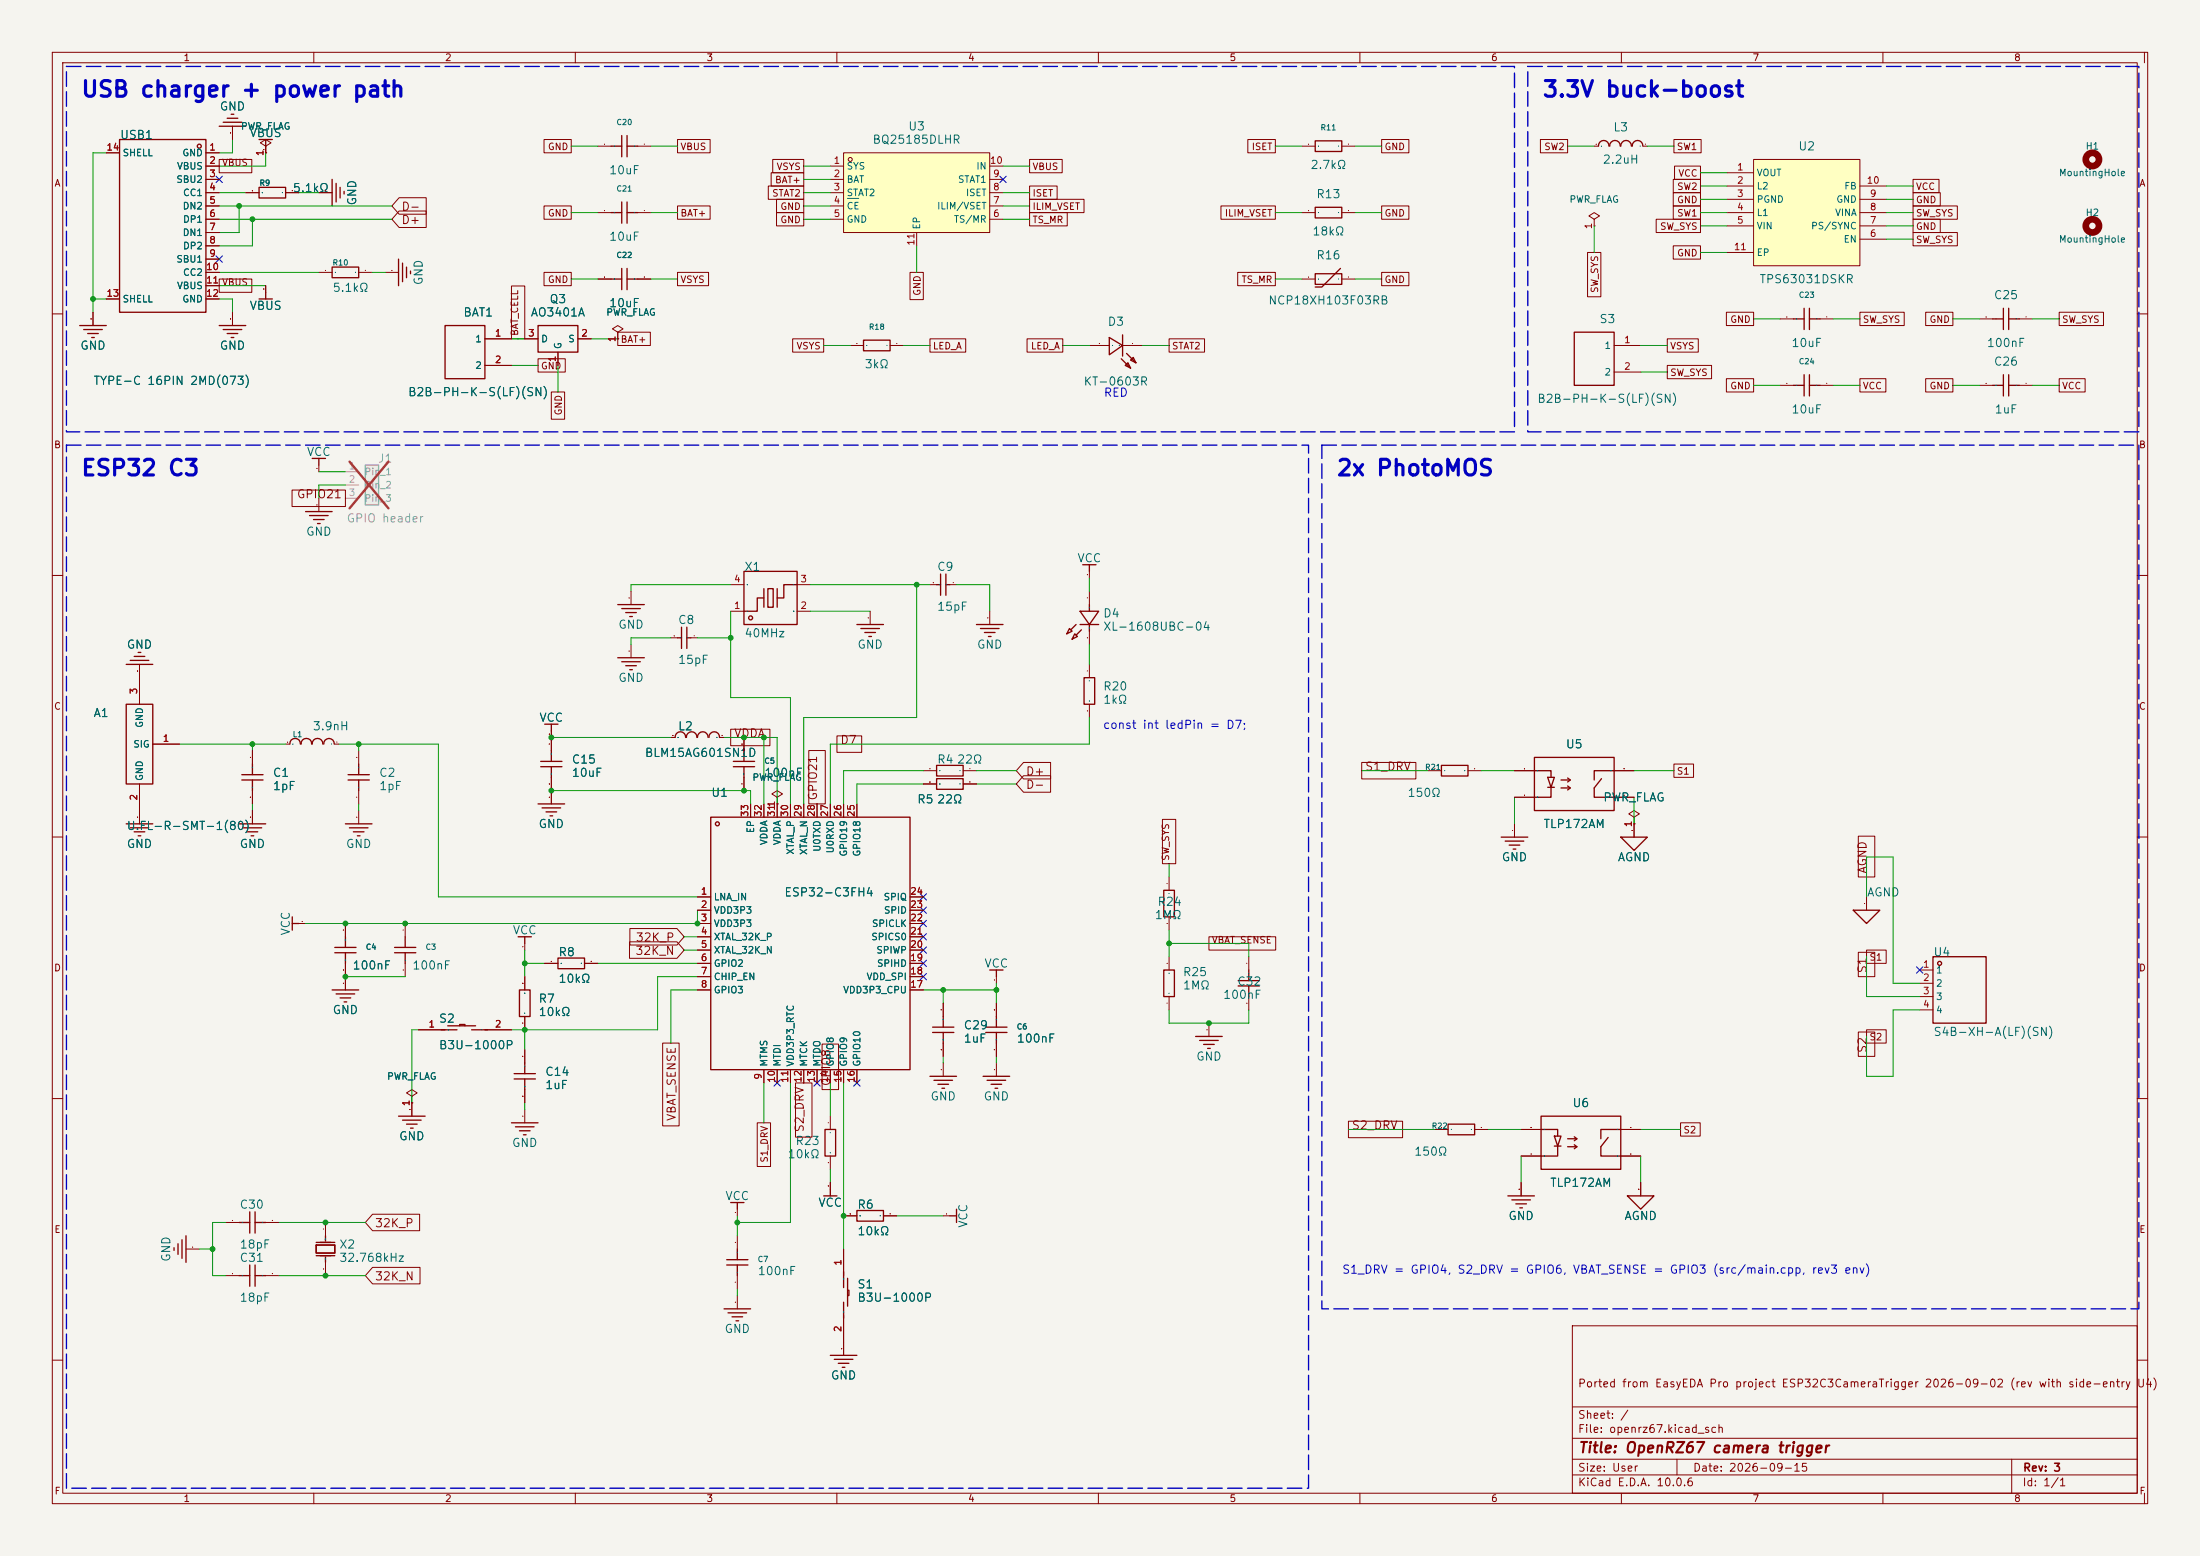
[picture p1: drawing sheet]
<svg xmlns="http://www.w3.org/2000/svg" width="421mm" height="297mm" viewBox="0 0 421 297" stroke-linecap="round" stroke-linejoin="round" font-family="sans-serif">
<path d="M0 0h420.6v297.4h-420.6z" fill="#f5f4ef" stroke="#f5f4ef" stroke-width=".19"/>
<g fill="none" stroke="#840000" stroke-width=".19">
<path d="M10 10h400.6v277.4h-400.6zM12 12h396.6v273.4h-396.6zM60 10v2M110 10v2M160 10v2M210 10v2M260 10v2M310 10v2M360 10v2M410 10v2M20.3 29.2h2.6M39.4 29.2h2.5"/>
<path d="M39.4 31.8h2.5M39.4 34.3h2.5M39.4 36.8h2.5M39.4 39.4h2.5M44.4 24.1v2.6M49.8 27.3l1-.6 1 .6-1 .6v1.3v-1.3zM50.8 29.2h.1M17.8 59.7v2.5M20.3 57.2h2.6M39.4 41.9h2.5M39.4 44.5h2.5M39.4 47h2.5"/>
<path d="M39.4 49.5h2.5M39.4 52.1h2.5M39.4 54.6h2.5M39.4 57.2h2.5M44.4 59.7v2.5M248.9 40.6h2.6M256.5 40.6h2.6M10 60h2M408.6 60h2M10 110h2M408.6 110h2M105.4 139.7v1.3"/>
<path d="M10 160h2M408.6 160h2M10 210h2M100.3 212.1v2.5M408.6 210h2M141 231.1v1.3M10 260h2M43.2 243.8h2.5M50.8 243.8h2.5M300.6 253.4h108v32h-108zM408.6 260h2M300.6 278.9h108"/>
<path d="M300.6 274.9h108M300.6 268.9h108M320.6 278.9v3M384.6 278.9v6.5M60 285.4v2M110 285.4v2M160 285.4v2M210 285.4v2M260 285.4v2M300.6 281.9h108M310 285.4v2M360 285.4v2"/>
<path d="M410 285.4v2"/>
</g>
<g fill="none" stroke="#840000" stroke-width=".25">
<path d="M22.9 26.7h16.5v33h-16.5zM41.9 24.1h5.1M42.7 23.4h3.5M43.4 22.6h2.1M44.2 21.8h.5M49.5 26.7h2.6M50.8 26.7v1.2M251.5 39.6h5v2.1h-5zM15.2 62.2h5.1M16 63h3.6M16.8 63.8h2M17.5 64.5h.5"/>
<path d="M41.9 62.2h5.1M42.7 63h3.5M43.4 63.8h2.1M44.2 64.5h.5M104.1 138.4h2.6M105.4 138.4v1.3M97.8 214.6h5.1M98.6 215.4h3.5M99.3 216.2h2M100.1 216.9h.5M139.7 229.9h2.5M141 229.9v1.2"/>
<path d="M45.7 243.8h2.1M47.8 241.8v4.1M48.8 243.8h2M48.8 241.8v4.1"/>
<circle cx="38.1" cy="27.9" r=".38"/>
</g>
<path d="M161.3 29.2h27.9v15.3h-27.9z" fill="#ffffc2"/>
<g fill="none" stroke="#840000" stroke-width=".19">
<path d="M114.3 27.9h2.5M121.9 27.9h2.6M158.7 31.8h2.6M158.7 34.3h2.6M158.7 36.8h2.6M158.7 39.4h2.6M161.3 29.2h27.9v15.3h-27.9zM189.2 31.8h2.6M189.2 34.3h2.6M189.2 36.8h2.6M189.2 39.4h2.6M248.9 27.9h2.6"/>
<path d="M256.5 27.9h2.6M114.3 40.6h2.5M114.3 53.3h2.5M121.9 40.6h2.6M121.9 53.3h2.6M158.7 41.9h2.6M175.3 44.5v2.5M189.2 41.9h2.6M248.9 53.3h2.6M256.5 53.3h2.6M92.7 64.8h5.1M92.7 69.9h5.1"/>
<path d="M100.3 64.8h2.6M106.7 67.3v2.6M110.5 64.8h2.5M118.1 63.5l1-.6-1-.7-1 .7 1 .6v1.3M118.1 64.8h.1M162.6 66h2.5M170.2 66h2.5M208.3 66h3.8M214.6 66h3.8M61 88.9v1.3M61 95.3v2.5M120.6 113v2.6"/>
<path d="M208.3 109.2v1.3M208.3 113v2.6M120.6 123.2v2.5M128.3 121.9h1.2M132.1 121.9h1.2M208.3 120.7v2.5M48.3 143.5v2.6M48.3 151.1v2.6M54.6 142.2h.8M64 142.2h.8M105.4 141v2.5M105.4 148.6v5.1"/>
<path d="M128.3 141h.7M137.7 141h.7M143.5 153.7v2.5M146 153.7v2.5M148.6 153.7v2.5M151.1 153.7v2.5M153.7 153.7v2.5M156.2 153.7v2.5M158.7 153.7v2.5M161.3 153.7v2.5M163.8 153.7v2.5M289.6 157.5v2.5"/>
<path d="M57.1 176.5h1.3M77.5 176.5v2.6M133.3 176.5h2.6M133.3 171.5h2.6M133.3 174h2.6M133.3 179.1h2.6M174 176.5h2.5M174 171.5h2.5M174 174h2.5M174 179.1h2.5M77.5 184.2v2.5M100.3 180.3v1.3"/>
<path d="M104.1 184.2h2.6M111.8 184.2h2.5M133.3 184.2h2.6M133.3 181.6h2.6M133.3 186.7h2.6M133.3 189.2h2.6M174 184.2h2.5M174 181.6h2.5M174 186.7h2.5M174 189.2h2.5M180.3 191.8v2.5M180.3 199.4v2.5"/>
<path d="M190.5 186.7v1.3M190.5 191.8v2.5M190.5 199.4v2.5M238.8 182.9v2.5M238.8 190.5v2.5M146 204.5v2.5M148.6 204.5v2.5M151.1 204.5v2.5M153.7 204.5v2.5M156.2 204.5v2.5M158.7 204.5v2.5M158.7 213.4v2.5"/>
<path d="M161.3 204.5v2.5M163.8 204.5v2.5M274.3 215.9h2.6M281.9 215.9h2.6M141 236.2v2.6M158.7 221v2.5M158.7 226.1v1.2M161.3 238.8v5M141 243.8v2.6M141 247.6v2.6M161.3 251.5v7.6"/>
<circle cx="162.6" cy="30.5" r=".38"/>
</g>
<path d="M162 37.9h2.2" fill="none" stroke="#006464" stroke-width=".19"/>
<g fill="none" stroke="#840000" stroke-width=".25">
<path d="M116.8 27.9h2.1M118.9 25.9v4.1M118.9 38.6v4.1M119.9 25.9v4.1M119.9 38.6v4.1M119.9 27.9h2M251.5 26.9h5v2.1h-5zM116.8 40.6h2.1M116.8 53.3h2.1M118.9 51.3v4.1M119.9 40.6h2M119.9 51.3v4.1"/>
<path d="M119.9 53.3h2M251.5 52.3h5v2.1h-5zM256.3 51.3l-3.6 3.6h-1.2M85.1 62.2h7.6v10.2h-7.6zM102.9 62.2h7.6v5.1h-7.6zM165.1 65h5.1v2.1h-5.1zM212.1 64.5l2.5 1.5-2.5 1.8zM214.4 68.6l1.8 1.8M214.6 64v4.1M215.1 69.9l.5-.6 .6 1.1zM215.4 67.6l1.8 1.7M216.2 68.8l.5-.5 .5 1z"/>
<path d="M58.4 97.8h5.1M59.2 98.6h3.5M59.7 87.6h2.5M59.9 99.3h2.1M61 87.6v1.3M60.7 100.1h.5M118.1 115.6h5.1M118.9 116.3h3.5M119.6 117.1h2.1M120.4 117.9h.5M130.3 119.9v4.1M131.3 119.9v4.1"/>
<path d="M205.7 119.4l-1 1M206.5 116.8h3.6l-1.8 2.6zM206.5 119.4h3.6M207 108h2.5M208.3 108v1.2M208.3 115.6v1.2M208.3 119.4v1.3M118.1 125.7h5.1M118.9 126.5h3.5M119.6 127.3h2.1M120.4 128h.5M129.5 121.9h.8"/>
<path d="M131.3 121.9h.8M204.5 120.1l.5 .6-1 .5zM205.5 121.2l.5 .5-1 .5zM206.8 120.4l-1.1 1M46.2 149.1h4.1M46.2 148.1h4.1M48.3 146.1v2M48.3 149.1v2M55.4 142.2a1.01 1.01 0 0 1 1-1.1 1.01 1.01 0 0 1 1 1.1M57.6 142.2a1.01 1.01 0 0 1 1-1.1 1.01 1.01 0 0 1 1 1.1M59.7 142.2a1.02 1.02 0 0 1 1-1.1 1.02 1.02 0 0 1 1 1.1M61.9 142.2a1.01 1.01 0 0 1 1-1.1 1.01 1.01 0 0 1 1 1.1"/>
<path d="M102.9 153.7h5M103.4 146.6h4M103.4 145.5h4M103.6 154.4h3.6M104.4 155.2h2M105.2 156h.5M105.4 143.5v2M105.4 146.6v2M129.1 141a1.01 1.01 0 0 1 1-1.1 1.01 1.01 0 0 1 1 1.1M131.2 141a1.01 1.01 0 0 1 1-1.1 1.01 1.01 0 0 1 1 1.1M133.3 141a1.02 1.02 0 0 1 1.1-1.1 1.02 1.02 0 0 1 1 1.1M135.6 141a1.01 1.01 0 0 1 1-1.1 1.01 1.01 0 0 1 1 1.1"/>
<path d="M135.9 156.2h38.1v48.3h-38.1zM55.9 175.3v2.5M55.9 176.5h1.2M77.5 179.1v2M99.1 179.1h2.5M100.3 179.1v1.2M287 160h5.1M287.8 160.8h3.5M288.5 161.5h2.1M289.3 162.3h.5M75.4 182.1h4.1M75.4 181.1h4.1"/>
<path d="M77.5 182.1v2.1M106.7 183.1h5.1v2.1h-5.1zM178.3 197.4h4.1M178.3 196.3h4.1M180.3 194.3v2M180.3 197.4v2M188.5 197.4h4M188.5 196.3h4M189.2 185.4h2.6M190.5 185.4v1.3M190.5 194.3v2M190.5 197.4v2"/>
<path d="M236.7 188.5h4.1M236.7 187.5h4.1M238.8 185.4v2.1M238.8 188.5v2M157.7 215.9h2.1v5.1h-2.1zM276.9 214.9h5v2h-5zM141 238.8v2M157.5 228.6h2.5M158.7 227.3v1.3M138.4 250.2h5.1M138.9 240.8h4.1M138.9 241.8h4.1"/>
<path d="M139.2 251h3.5M140 251.7h2M140.7 252.5h.5M141 241.8v2M158.7 259.1h5.1M159.5 259.8h3.6M161.3 243.1v3M161.3 248.9v3.1M162.1 246.6h.2v1h-.2M162.1 244.3v5.4M160.3 260.6h2M161 261.4h.5"/>
<circle cx="137.2" cy="157.5" r=".38"/>
</g>
<path d="M69.8 88.9h2.6v7.6h-2.6z" fill="#ebeae8"/>
<path d="M69.8 88.9h2.6v7.6h-2.6z" fill="none" stroke="#9c9b98" stroke-width=".25"/>
<path d="M66 90.2h2.6M66 92.7h2.6M66 95.3h2.6" fill="none" stroke="#9c9b98" stroke-width=".19"/>
<path d="M66.8 88.2l7.5 9M74.3 88.2l-7.5 9" fill="none" stroke="#e12e31" stroke-width=".46"/>
<g fill="none" stroke="#840000" stroke-width=".25">
<path d="M63.5 34.3v5.1M64.3 35.1v3.5M65 35.8v2M65.8 36.6v.5M305.6 27.9a1.01 1.01 0 0 1 1-1.1 1.01 1.01 0 0 1 1 1.1M307.8 27.9a1.01 1.01 0 0 1 1-1.1 1.01 1.01 0 0 1 1 1.1M309.9 27.9a1.02 1.02 0 0 1 1-1.1 1.02 1.02 0 0 1 1 1.1M312.1 27.9a1.01 1.01 0 0 1 1-1.1 1.01 1.01 0 0 1 1 1.1M49.5 57.2h2.6M50.8 55.9v1.3M76.2 49.5v5.1M77 50.3v3.5"/>
<path d="M77.7 51.1v2M78.5 51.8v.5M344.9 58.9v4.1M345.9 58.9v4.1M301 63.5h7.6v10.2h-7.6zM342.9 73.7h2M342.9 61h2M344.9 71.6v4.1M345.9 73.7h2.1M345.9 71.6v4.1M345.9 61h2.1M142.2 109.2h10.2v10.2h-10.2z"/>
<path d="M146 114.3h-1.2v2.5h-2.6M146 112.5v3.6M146.8 112.5h1v3.6h-1zM148.6 112.5v3.6M152.4 111.8h-2.5v2.5h-1.3M163.8 119.4h5.1M186.7 119.4h5.1M24.1 134.6h5.1v15.3h-5.1zM24.1 127h5.1M24.9 126.2h3.5M25.7 125.5h2M26.4 124.7h.5"/>
<path d="M164.6 120.1h3.5M165.4 120.9h2M166.1 121.7h.5M187.5 120.1h3.5M188.2 120.9h2M189 121.7h.5M24.1 157.5h5.1M24.9 158.2h3.5M25.7 159h2M26.4 159.8h.5M45.7 157.5h5.1M46.5 158.2h3.5"/>
<path d="M47.2 159h2.1M48 159.8h.5M66 157.5h5.1M66.5 149.1h4.1M66.5 148.1h4.1M66.8 158.2h3.6M67.6 159h2M68.3 159.8h.5M68.6 146.1v2M68.6 149.1v2M140.2 145.5h4.1M140.2 146.6h4.1"/>
<path d="M142.2 143.5v2M142.2 146.6v2M179.1 148.8h5v2.1h-5zM179.1 146.3h5v2h-5zM222.5 170.2h2v5.1h-2zM309.9 160h5.1l-2.6 2.6zM222.5 185.4h2v5.1h-2zM228.6 198.1h5.1M229.4 198.9h3.5M230.1 199.6h2.1M177.8 205.7h5.1M178.6 206.5h3.5"/>
<path d="M179.3 207.3h2.1M180.1 208h.5M188 205.7h5M188.7 206.5h3.6M189.5 207.3h2M190.2 208h.6M230.9 200.4h.5M181.6 232.4h1.3M182.9 231.1v2.6"/>
<circle cx="143.5" cy="118.1" r=".38"/>
</g>
<g fill="none" stroke="#840000" stroke-width=".19">
<path d="M61 36.8h2.5M304.8 27.9h.8M314.2 27.9h.8M50.8 54.6v1.3M73.7 52.1h2.5M308.6 66h5.1M308.6 71.1h5.1M340.4 73.7h2.5M340.4 61h2.5M348 73.7h2.5M348 61h2.5M139.7 116.8h2.5"/>
<path d="M139.7 111.8h2.5M152.4 116.8h2.5M152.4 111.8h2.5M166.4 116.8v2.6M189.2 116.8v2.6M26.7 127v7.6M26.7 149.9v7.6M29.2 142.2h5.1M48.3 154.9v2.6M68.6 143.5v2.6M68.6 151.1v2.6M68.6 154.9v2.6"/>
<path d="M142.2 141v2.5M142.2 148.6v2.5M148.6 152.4l1-.6-1-.7-1 .7 1 .6v1.3M148.6 153.7h.1M176.5 149.9h2.6M176.5 147.3h2.6M184.1 149.9h2.6M184.1 147.3h2.6M312.4 156.2l1-.6-1-.7-1 .7 1 .6v1.3M312.4 157.5h.1M312.4 157.5v2.5M223.5 167.6v2.6"/>
<path d="M223.5 175.3v2.5M223.5 182.9v2.5M223.5 190.5v2.5M231.1 195.6v2.5M180.3 203.2v2.5M190.5 203.2v2.5M180.3 232.4h1.3"/>
</g>
<g fill="none" stroke="#840000" stroke-width="1.3">
<circle cx="400.1" cy="30.5" r="1.27"/>
<circle cx="400.1" cy="43.2" r="1.27"/>
</g>
<path d="M335.3 30.5h20.3v20.3h-20.3z" fill="#ffffc2"/>
<g fill="none" stroke="#840000" stroke-width=".19">
<path d="M20.3 29.2h2.6M39.4 36.8h2.5M39.4 29.2h2.5M39.4 31.8h2.5M39.4 34.3h2.5M39.4 39.4h2.5M41.9 30.5h6.2v2.5h-6.2zM44.4 24.1v2.6M47 36.8h2.5M50.8 29.2h.1M50.8 27.9v1.3M54.6 36.8h2.5"/>
<path d="M61 36.8h2.5M76.3 37.8h5.2v3.1h-5.2l-1.4-1.5zM104 39.4h5.2v2.5h-5.2zM104 26.7h5.2v2.5h-5.2zM129.5 39.4h6.3v2.5h-6.3zM129.5 26.7h6.3v2.5h-6.3zM146.9 35.6h6.8v2.5h-6.8zM147.4 33h6.3v2.6h-6.3zM147.7 30.5h6v2.5h-6zM148.5 38.1h5.2v2.5h-5.2zM196.8 38.1h10.5v2.5h-10.5zM196.8 35.6h5.3v2.5h-5.3z"/>
<path d="M196.8 30.5h6.3v2.5h-6.3zM233.4 39.4h10.4v2.5h-10.4zM238.6 26.7h5.2v2.5h-5.2zM264.2 26.7h5.2v2.5h-5.2zM264.2 39.4h5.2v2.5h-5.2zM294.5 26.7h5.2v2.5h-5.2zM319.9 36.8h5.2v2.6h-5.2zM319.9 39.4h5.2v2.5h-5.2zM319.9 34.3h5.2v2.5h-5.2zM320 26.7h5.2v2.5h-5.2zM320.2 31.7h4.9v2.6h-4.9zM330.2 33h5.1"/>
<path d="M330.2 35.6h5.1M330.2 38.1h5.1M335.3 30.5h20.3v20.3h-20.3zM355.6 35.6h5.1M355.6 38.1h5.1M365.8 39.4h8.4v2.5h-8.4zM365.8 34.3h4.9v2.5h-4.9zM365.8 36.8h5.2v2.6h-5.2zM17.8 59.7v2.5M20.3 57.2h2.6M39.4 52.1h2.5M39.4 41.9h2.5"/>
<path d="M39.4 44.5h2.5M39.4 47h2.5M39.4 49.5h2.5M39.4 54.6h2.5M39.4 57.2h2.5M41.9 53.3h6.2v2.6h-6.2zM44.4 59.7v2.5M50.8 54.6v1.3M61 52.1h2.5M68.6 52.1h2.5M76.3 40.3h5.2v3.2h-5.2l-1.4-1.6zM97.8 54.7h2.5v10.1h-2.5z"/>
<path d="M104 52.1h5.2v2.5h-5.2zM114.3 53.3h2.5M121.9 53.3h2.6M129.5 52.1h6v2.5h-6zM148.5 40.6h5.2v2.6h-5.2zM174 52.1h2.5v5.2h-2.5zM196.8 40.6h7.3v2.6h-7.3zM236.6 52.1h7.2v2.5h-7.2zM264.2 52.1h5.2v2.5h-5.2zM303.5 48.3h2.6v8.4h-2.6zM304.8 41.9l1-.6-1-.7-1 .7 1 .6v1.3M304.8 43.2h.1"/>
<path d="M316.6 41.9h8.5v2.6h-8.5zM319.9 47h5.2v2.5h-5.2zM330.1 59.7h5.2v2.5h-5.2zM330.2 40.6h5.1M330.2 43.2h5.1M330.2 48.3h5.1M355.6 59.7h8.5v2.5h-8.5zM355.6 40.6h5.1M355.6 43.2h5.1M355.6 45.7h5.1M365.8 44.4h8.4v2.6h-8.4zM365.8 41.9h5.2v2.6h-5.2z"/>
<path d="M368.2 59.7h5.2v2.5h-5.2zM393.7 59.7h8.5v2.5h-8.5zM92.7 64.8h5.1M92.7 69.9h5.1M100.3 64.8h2.6M102.9 68.6h5.2v2.5h-5.2zM105.4 74.9h2.6v5.2h-2.6zM106.7 67.3v2.6M110.5 64.8h2.5M118.1 63.5h6.2v2.5h-6.2zM118.1 64.8h.1M151.5 64.8h6v2.5h-6z"/>
<path d="M177.8 64.8h6.8v2.5h-6.8zM196.4 64.8h6.8v2.5h-6.8zM223.5 64.8h6.8v2.5h-6.8zM318.8 64.8h5.9v2.5h-5.9zM318.8 69.8h8.4v2.6h-8.4zM330.1 72.4h5.2v2.5h-5.2zM355.6 72.4h5v2.5h-5zM368.2 72.4h5.2v2.5h-5.2zM378.5 61h2.5M378.5 73.7h2.5M386.1 61h2.5M386.1 73.7h2.5"/>
<path d="M393.7 72.4h5v2.5h-5zM55.8 93.7h10.2v3.1h-10.2zM177.8 111.8h1.3M181.6 111.8h1.3M26.7 127v7.6M105.4 139.7v3.8M139.7 139.4h7.5v3.1h-7.5zM208.3 127v2.5M208.3 134.6v2.6M26.7 149.9v7.6M29.2 142.2h5.1M48.3 143.5v2.6"/>
<path d="M48.3 151.1v2.6M48.3 154.9v2.6M105.4 148.6v5.1M128.3 141h.7M137.7 141h.7M142.2 141v2.5M142.2 148.6v2.5M143.5 153.7v2.5M146 153.7v2.5M148.6 153.7h.1M148.6 153.7v2.5M151.1 153.7v2.5"/>
<path d="M153.7 153.7v2.5M154.6 143.5h3.2v10.2h-3.2zM156.2 153.7v2.5M158.7 153.7v2.5M160 140.7h4.7v3.1h-4.7zM161.3 153.7v2.5M163.8 153.7v2.5M176.5 149.9h2.6M184.1 149.9h2.6M195.7 148.3h5.2v3.1h-5.2l-1.4-1.5zM195.7 145.7h5.2v3.2h-5.2l-1.4-1.6zM222.2 156.6h2.6v8.5h-2.6z"/>
<path d="M260.3 145.7h10.4v3.2h-10.4zM273 147.3h2.6M280.7 147.3h2.5M289.6 147.3h3.8M289.6 152.4h3.8M289.6 157.5v2.5M308.6 147.3h3.8M308.6 152.4h3.8M312.4 157.5h.1M312.4 157.5v2.5M320 146h3.8v2.6h-3.8zM355.3 159.8h3.1v7.8h-3.1z"/>
<path d="M66 176.5v2.6M120.4 177.5h9l1.4 1.6-1.4 1.5h-9zM133.3 171.5h2.6M133.3 174h2.6M133.3 176.5h2.6M133.3 179.1h2.6M174 171.5h2.5M174 174h2.5M174 176.5h2.5M174 179.1h2.5M231.1 179.1h12.8v2.5h-12.8zM356.9 171.5v2.5"/>
<path d="M66 184.2v5M80 196.9h5.1M92.7 196.9h5.1M100.3 186.7v2.5M100.3 194.3v2.6M104.1 184.2h2.6M111.8 184.2h2.5M120.4 180h9l1.4 1.6-1.4 1.6h-9zM126.7 199.4h3.1v15.8h-3.1zM133.3 181.6h2.6M133.3 184.2h2.6M133.3 186.7h2.6"/>
<path d="M133.3 189.2h2.6M157.2 199.6h3.1v8.7h-3.1zM174 181.6h2.5M174 184.2h2.5M174 186.7h2.5M174 189.2h2.5M180.3 191.8v2.5M180.3 199.4v2.5M190.5 191.8v2.5M190.5 199.4v2.5M355.3 182h3.1v4.7h-3.1zM355.3 197.3h3.1v4.6h-3.1z"/>
<path d="M356.9 181.6h3.7v2.6h-3.7zM356.9 196.8h3.7v2.6h-3.7zM367 185.4h2.6M367 188h2.6M367 190.5h2.6M367 193h2.6M78.7 209.5l1.1-.6-1.1-.6-1 .6 1 .6v1.3M78.7 210.8h.1M78.7 210.8v2.6M100.3 200.7v2.5M100.3 208.3v2.5M144.8 214.6h2.5v8.4h-2.5z"/>
<path d="M146 204.5v2.5M148.6 204.5v2.5M151.1 204.5v2.5M152.1 207h3.1v10.4h-3.1zM153.7 204.5v2.5M156.2 204.5v2.5M158.7 204.5v2.5M161.3 204.5v2.5M163.8 204.5v2.5M257.8 214.3h10.4v3.2h-10.4zM290.8 215.9h3.8M309.9 215.9h3.8"/>
<path d="M321.3 214.6h3.8v2.6h-3.8zM35.6 238.8h2.5M43.2 233.7h2.5M50.8 233.7h2.5M62.2 233.7v2.5M71.2 232.1h9v3.2h-9l-1.4-1.6zM158.7 226.1v1.2M161.3 232.4h2.5M161.3 238.8v5M168.9 232.4h2.5M290.8 221h3.8M290.8 226.1v2.5"/>
<path d="M309.9 221h3.8M313.7 226.1v2.5M62.2 241.3v2.5M71.2 242.3h9.1v3.1h-9.1l-1.4-1.6zM161.3 251.5v7.6"/>
</g>
<g fill="none" stroke="#840000" stroke-width=".25">
<path d="M49.5 35.8h5.1v2h-5.1zM63.5 51.1h5.1v2h-5.1zM383 58.9v4.1M384 58.9v4.1M381 61h2M381 73.7h2M383 71.6v4.1M384 61h2.1M384 71.6v4.1M384 73.7h2.1M179.1 111.8h.7M179.8 109.7v4.1"/>
<path d="M180.8 111.8h.8M180.8 109.7v4.1M207.3 129.5h2v5.1h-2zM275.6 146.3h5.1v2h-5.1zM293.4 144.8h15.2v10.1h-15.2zM293.4 147.3h3.1v1.3M295.9 148.6h1.3l-.7 1.9zM295.9 150.5h1.3M296.5 150.5v1.9h-3.1M298.4 149.1h1.8M298.4 150.6h1.8M299.7 148.7l.5 .4-.5 .4"/>
<path d="M299.7 150.2l.5 .4-.5 .4M306.2 148.8l-1.4 1.8v1.8h3.8M308.6 147.3h-3.8v1.8M66 179.1v2M354.3 174h5.1l-2.5 2.5zM63.5 189.2h5.1M64 182.1h4.1M64 181.1h4.1M64.3 190h3.5M65 190.8h2.1M65.8 191.5h.5M66 182.1v2.1"/>
<path d="M84.3 196.9h3.1M85.6 196.1h5.3M87.9 196.1v-.3h1v.3M90.2 196.9h3M99.3 189.2h2v5.1h-2zM369.6 182.9h10.1v12.7h-10.1zM76.2 213.4h5.1M77 214.1h3.5M77.7 214.9h2.1M78.5 215.6h.5M98.3 206.2h4.1M98.3 205.2h4.1"/>
<path d="M100.3 203.2v2M100.3 206.2v2.1M294.6 213.4h15.3v10.1h-15.3zM294.6 215.9h3.2v1.3M297.2 217.2h1.2l-.6 1.9zM297.2 219.1h1.2M297.8 219.1v1.9h-3.2M299.7 217.7h1.8M299.7 219.2h1.8M301 217.3l.5 .4-.5 .4M301 218.8l.5 .4-.5 .4M307.5 217.4l-1.4 1.8v1.8h3.8"/>
<path d="M309.9 215.9h-3.8v1.8M33.3 238.5v.5M34 237.7v2.1M34.8 237v3.5M35.6 236.2v5.1M45.7 233.7h2.1M47.8 231.6v4.1M48.8 233.7h2M48.8 231.6v4.1M60.5 238h3.5v1.5h-3.5zM60.5 237.5h3.5M62.2 236.2v1"/>
<path d="M163.8 231.4h5.1v2h-5.1zM288.3 228.6h5.1M289.1 229.4h3.5M289.8 230.1h2M290.6 230.9h.5M311.1 228.6h5.1l-2.5 2.5zM60.5 240h3.5M62.2 240.3v1"/>
<circle cx="370.8" cy="184.2" r=".38"/>
</g>
<g fill="none" stroke="#009600" stroke-width=".19">
<path d="M20.3 29.2h-2.5v30.5M41.9 39.4h33M41.9 36.8h5.1M44.4 26.7v2.5h-2.5M45.7 39.4v5.1h-3.8M50.8 29.2v2.6h-8.9M57.1 36.8h3.9M109.2 27.9h5.1M124.5 27.9h5M153.7 39.4h5M153.7 36.8h5M153.7 31.8h5"/>
<path d="M153.7 34.3h5M191.8 39.4h5M191.8 36.8h5M191.8 31.8h5M243.8 27.9h5.1M259.1 27.9h5.1M299.7 27.9h5.1M315 27.9h5M325.1 33h5.1M325.1 38.1h5.1M325.1 35.6h5.1M360.7 38.1h5.1"/>
<path d="M360.7 35.6h5.1M17.8 57.2h2.5M41.9 57.2h2.5v2.5M41.9 54.6h8.9M41.9 52.1h19.1M41.9 41.9h33M48.3 41.9v5.1h-6.4M71.1 52.1h2.6M109.2 40.6h5.1M109.2 53.3h5.1M124.5 40.6h5M124.5 53.3h5"/>
<path d="M153.7 41.9h5M175.3 47v5.1M191.8 41.9h5M243.8 40.6h5.1M243.8 53.3h5.1M259.1 40.6h5.1M259.1 53.3h5.1M304.8 43.2v5.1M325.1 48.3h5.1M325.1 43.2h5.1M325.1 40.6h5.1M360.7 43.2h5.1"/>
<path d="M360.7 45.7h5.1M360.7 40.6h5.1M97.8 64.8h2.5M97.8 69.9h5.1M106.7 69.9v5M113 64.8h5.1M157.5 66h5.1M172.7 66h5.1M203.2 66h5.1M218.4 66h5.1M313.7 66h5.1M313.7 71.1h5.1"/>
<path d="M335.3 61h5.1M335.3 73.7h5.1M350.5 61h5.1M350.5 73.7h5.1M373.4 61h5.1M373.4 73.7h5.1M388.6 61h5.1M388.6 73.7h5.1M61 90.2h5M66 92.7h-5v2.6M139.7 111.8h-19.1v1.2M139.7 116.8v16.6h11.4v20.3"/>
<path d="M154.9 111.8h22.9M154.9 116.8h11.5M175.3 111.8v25.4h-21.6v16.5M182.9 111.8h6.3v5M208.3 110.5v2.5M128.3 121.9h-7.7v1.3M133.3 121.9h6.4M208.3 137.2v5h-49.6v11.5M208.3 123.2v3.8M34.3 142.2h20.3M48.3 142.2v1.3M48.3 153.7v1.2"/>
<path d="M64.8 142.2h19v29.3h49.5M68.6 142.2v1.3M68.6 153.7v1.2M105.4 151.1h38.1v2.6M105.4 141h22.9M138.4 141h10.2v12.7M146 141v12.7M176.5 149.9h-12.7v3.8M176.5 147.3h-15.2v6.4M186.7 147.3h7.6M186.7 149.9h7.6M260.3 147.3h12.7"/>
<path d="M283.2 147.3h6.4M289.6 152.4v5.1M312.4 147.3h7.6M312.4 152.4v5.1M130.8 179.1h2.5M133.3 174v2.5h-74.9M223.5 165.1v2.5M223.5 177.8v5.1M356.9 171.5v-7.7h5v24.2h5.1M66 186.7h11.5M80 196.9h-1.3v13.9M100.3 181.6v5.1"/>
<path d="M100.3 196.9v3.8M100.3 184.2h3.8M114.3 184.2h19M130.8 181.6h2.5M133.3 189.2h-5v10.2M133.3 186.7h-7.6v10.2h-27.9M176.5 189.2h14M180.3 189.2v2.6M190.5 188v3.8M223.5 193v2.6h15.3v-2.6M223.5 180.3h15.3v2.6M356.9 182.9v7.6h10.1"/>
<path d="M367 193h-5.1v12.7h-5v-7.6M100.3 210.8v1.3M146 207v7.6M151.1 207v26.7h-10.1M158.7 207v6.4M161.3 207v31.8M180.3 201.9v1.3M190.5 201.9v1.3M257.8 215.9h16.5M284.5 215.9h6.3M313.7 215.9h7.6M38.1 238.8h2.5"/>
<path d="M43.2 233.7h-2.6v10.1h2.6M53.3 233.7h16.5M141 232.4v3.8M158.7 223.5v2.6M171.4 232.4h8.9M290.8 221v5.1M313.7 221v5.1M53.3 243.8h16.5M141 246.4v1.2"/>
</g>
<g fill="none" stroke="#000084" stroke-width=".19">
<path d="M41.3 33.7l1.2 1.2M42.5 33.7l-1.2 1.2M191.2 33.7l1.2 1.2M192.4 33.7l-1.2 1.2M41.3 48.9l1.2 1.2M42.5 48.9l-1.2 1.2M175.9 175.9l1.2 1.2M175.9 170.8l1.2 1.3M175.9 173.4l1.2 1.2M175.9 178.5l1.2 1.2M177.1 175.9l-1.2 1.2M177.1 170.8l-1.2 1.3"/>
<path d="M177.1 173.4l-1.2 1.2M177.1 178.5l-1.2 1.2M175.9 186.1l1.2 1.2M175.9 183.5l1.2 1.3M175.9 181l1.2 1.2M177.1 186.1l-1.2 1.2M177.1 183.5l-1.2 1.3M177.1 181l-1.2 1.2M366.4 184.8l1.2 1.2M367.6 184.8l-1.2 1.2M148 206.4l1.2 1.2M149.2 206.4l-1.2 1.2"/>
<path d="M155.6 206.4l1.2 1.2M156.8 206.4l-1.2 1.2M163.2 206.4l1.2 1.2M164.4 206.4l-1.2 1.2"/>
</g>
<path d="M12.7 12.7h276.9v69.9h-276.9zM292.1 12.7h116.8v69.9h-116.8zM12.7 85.1h237.5v199.4h-237.5zM252.7 85.1h156.2v165.1h-156.2z" fill="none" stroke="#0000c2" stroke-width=".25" stroke-dasharray="2.8 1"/>
<g fill="#009600" stroke="#009600" stroke-width=".19">
<circle cx="17.8" cy="57.2" r=".46"/>
<circle cx="141" cy="233.7" r=".46"/>
<circle cx="133.3" cy="176.5" r=".46"/>
<circle cx="161.3" cy="232.4" r=".46"/>
<circle cx="105.4" cy="151.1" r=".46"/>
<circle cx="105.4" cy="141" r=".46"/>
<circle cx="100.3" cy="196.9" r=".46"/>
<circle cx="139.7" cy="121.9" r=".46"/>
<circle cx="66" cy="186.7" r=".46"/>
<circle cx="62.2" cy="233.7" r=".46"/>
<circle cx="62.2" cy="243.8" r=".46"/>
<circle cx="40.6" cy="238.8" r=".46"/>
<circle cx="100.3" cy="184.2" r=".46"/>
<circle cx="45.7" cy="39.4" r=".46"/>
<circle cx="48.3" cy="41.9" r=".46"/>
<circle cx="66" cy="176.5" r=".46"/>
<circle cx="77.5" cy="176.5" r=".46"/>
<circle cx="48.3" cy="142.2" r=".46"/>
<circle cx="68.6" cy="142.2" r=".46"/>
<circle cx="180.3" cy="189.2" r=".46"/>
<circle cx="190.5" cy="189.2" r=".46"/>
<circle cx="223.5" cy="180.3" r=".46"/>
<circle cx="231.1" cy="195.6" r=".46"/>
<circle cx="142.2" cy="141" r=".46"/>
<circle cx="142.2" cy="151.1" r=".46"/>
<circle cx="146" cy="141" r=".46"/>
<circle cx="175.3" cy="111.8" r=".46"/>
</g>
<g font-size="3" fill="#0000c2">
<text x="15.3" y="19.3">USB charger + power path</text>
<text x="294.7" y="19.3">3.3V buck-boost</text>
<text x="15.3" y="91.7">ESP32 C3</text>
<text x="255.4" y="91.7">2x PhotoMOS</text>
</g>
<text font-size="2" fill="#840000" x="301.6" y="278.2">Title: OpenRZ67 camera trigger</text>
<g font-size="1.6" fill="#006464">
<text x="41.9" y="21.5">GND</text>
<text x="22.8" y="27">USB1</text>
<text x="47.6" y="26.6">VBUS</text>
<text x="166.7" y="27.9">BQ25185DLHR</text>
<text x="173.5" y="25.3">U3</text>
<text x="308.3" y="25.5">L3</text>
<text x="343.7" y="29.1">U2</text>
<text x="116.3" y="33.7">10uF</text>
<text x="250.4" y="32.7">2.7kΩ</text>
<text x="306.3" y="31.7">2.2uH</text>
<text x="55.9" y="37.1">5.1kΩ</text>
<text x="68.5" y="39.4" transform="rotate(-90 68.5 39.4)">GND</text>
<text x="251.6" y="38.3">R13</text>
<text x="116.3" y="46.4">10uF</text>
<text x="250.8" y="45.4">18kΩ</text>
<text x="251.6" y="50">R16</text>
<text x="47.6" y="59.6">VBUS</text>
<text x="63.5" y="56.2">5.1kΩ</text>
<text x="81.2" y="54.6" transform="rotate(-90 81.2 54.6)">GND</text>
<text x="104.9" y="58.3">Q3</text>
<text x="116.3" y="59.1">10uF</text>
<text x="242.4" y="58.6">NCP18XH103F03RB</text>
<text x="336.3" y="54.5">TPS63031DSKR</text>
<text x="381.1" y="57.6">C25</text>
<text x="88.5" y="60.9">BAT1</text>
<text x="101.3" y="60.9">AO3401A</text>
<text x="211.7" y="62.7">D3</text>
<text x="305.7" y="62.2">S3</text>
<text x="15.2" y="67.2">GND</text>
<text x="41.9" y="67.2">GND</text>
<text x="165.2" y="70.8">3kΩ</text>
<text x="342.4" y="66.7">10uF</text>
<text x="379.7" y="66.7">100nF</text>
<text x="381.1" y="70.3">C26</text>
<text x="17.8" y="74">TYPE-C 16PIN 2MD(073)</text>
<text x="77.9" y="76.1">B2B-PH-K-S(LF)(SN)</text>
<text x="207.1" y="74.1">KT-0603R</text>
<text x="293.8" y="77.4">B2B-PH-K-S(LF)(SN)</text>
<text x="342.4" y="79.4">10uF</text>
<text x="381.2" y="79.4">1uF</text>
<text x="58.6" y="87.6">VCC</text>
<text x="58.4" y="102.8">GND</text>
<text x="205.9" y="107.9">VCC</text>
<text x="142.2" y="109.5">X1</text>
<text x="179.1" y="109.5">C9</text>
<text x="129.5" y="119.7">C8</text>
<text x="179.1" y="117.1">15pF</text>
<text x="210.8" y="118.4">D4</text>
<text x="24.1" y="124.4">GND</text>
<text x="118.1" y="120.6">GND</text>
<text x="142.2" y="122.2">40MHz</text>
<text x="163.8" y="124.4">GND</text>
<text x="186.7" y="124.4">GND</text>
<text x="210.8" y="120.9">XL-1608UBC-04</text>
<text x="118.1" y="130.7">GND</text>
<text x="129.5" y="127.3">15pF</text>
<text x="17.8" y="137.5">A1</text>
<text x="210.8" y="132.4">R20</text>
<text x="210.8" y="134.9">1kΩ</text>
<text x="59.7" y="140">3.9nH</text>
<text x="103" y="138.4">VCC</text>
<text x="129.5" y="140">L2</text>
<text x="299.3" y="143.4">U5</text>
<text x="52.1" y="148.9">C1</text>
<text x="72.4" y="148.9">C2</text>
<text x="109.2" y="146.3">C15</text>
<text x="109.2" y="148.9">10uF</text>
<text x="123.2" y="145.1">BLM15AG601SN1D</text>
<text x="146" y="148.9">100nF</text>
<text x="179.1" y="146.3">R4</text>
<text x="182.9" y="146.3">22Ω</text>
<text x="52.1" y="151.4">1pF</text>
<text x="72.4" y="151.4">1pF</text>
<text x="135.9" y="152.7">U1</text>
<text x="175.2" y="154">R5</text>
<text x="179.1" y="154">22Ω</text>
<text x="269" y="152.7">150Ω</text>
<text x="306.4" y="153.6">PWR_FLAG</text>
<text x="24.1" y="159">U.FL-R-SMT-1(80)</text>
<text x="102.9" y="158.7">GND</text>
<text x="295" y="158.7">TLP172AM</text>
<text x="24.1" y="162.5">GND</text>
<text x="45.7" y="162.5">GND</text>
<text x="66" y="162.5">GND</text>
<text x="287" y="165">GND</text>
<text x="309.2" y="165">AGND</text>
<text x="149.8" y="171.7">ESP32-C3FH4</text>
<text x="221.2" y="173.5">R24</text>
<text x="356.9" y="171.7">AGND</text>
<text x="55.8" y="178.9" transform="rotate(-90 55.8 178.9)">VCC</text>
<text x="97.9" y="179">VCC</text>
<text x="220.7" y="176.1">1MΩ</text>
<text x="67.3" y="185.7">100nF</text>
<text x="78.7" y="185.7">100nF</text>
<text x="106.7" y="183.2">R8</text>
<text x="188.1" y="185.3">VCC</text>
<text x="369.6" y="183.2">U4</text>
<text x="106.7" y="188.3">10kΩ</text>
<text x="226" y="187">R25</text>
<text x="226" y="189.5">1MΩ</text>
<text x="233.7" y="191.3">100nF</text>
<text x="236.4" y="188.8">C32</text>
<text x="63.5" y="194.2">GND</text>
<text x="83.8" y="195.9">S2</text>
<text x="102.9" y="192.1">R7</text>
<text x="102.9" y="194.6">10kΩ</text>
<text x="184.1" y="197.1">C29</text>
<text x="83.8" y="201">B3U-1000P</text>
<text x="184.1" y="199.7">1uF</text>
<text x="194.3" y="199.7">100nF</text>
<text x="228.6" y="203.1">GND</text>
<text x="369.6" y="198.4">S4B-XH-A(LF)(SN)</text>
<text x="104.1" y="206">C14</text>
<text x="104.1" y="208.6">1uF</text>
<text x="177.8" y="210.7">GND</text>
<text x="187.9" y="210.7">GND</text>
<text x="300.5" y="212">U6</text>
<text x="76.2" y="218.4">GND</text>
<text x="97.8" y="219.6">GND</text>
<text x="150.5" y="221.8">10kΩ</text>
<text x="152" y="219.3">R23</text>
<text x="270.3" y="221.3">150Ω</text>
<text x="296.3" y="227.3">TLP172AM</text>
<text x="45.7" y="231.4">C30</text>
<text x="138.6" y="229.8">VCC</text>
<text x="156.3" y="231.1">VCC</text>
<text x="163.8" y="231.4">R6</text>
<text x="288.3" y="233.6">GND</text>
<text x="310.5" y="233.6">AGND</text>
<text x="45.7" y="239.1">18pF</text>
<text x="64.8" y="239.1">X2</text>
<text x="163.8" y="236.5">10kΩ</text>
<text x="185.3" y="234.8" transform="rotate(-90 185.3 234.8)">VCC</text>
<text x="32.9" y="241.3" transform="rotate(-90 32.9 241.3)">GND</text>
<text x="45.7" y="241.6">C31</text>
<text x="64.8" y="241.6">32.768kHz</text>
<text x="144.8" y="244.1">100nF</text>
<text x="45.7" y="249.2">18pF</text>
<text x="163.8" y="246.7">S1</text>
<text x="163.8" y="249.2">B3U-1000P</text>
<text x="138.4" y="255.2">GND</text>
<text x="158.7" y="264.1">GND</text>
</g>
<g font-size="1.6" fill="#840000">
<text x="76.6" y="40.7">D-</text>
<text x="76.6" y="43.2">D+</text>
<text x="56.6" y="95.6">GPIO21</text>
<text x="140.2" y="141.4">VDDA</text>
<text x="160.6" y="142.6">D7</text>
<text x="196" y="148.6">D+</text>
<text x="260.9" y="147.7">S1_DRV</text>
<text x="156.6" y="153.1" transform="rotate(-90 156.6 153.1)">GPIO21</text>
<text x="196" y="151.2">D-</text>
<text x="357.3" y="167.1" transform="rotate(-90 357.3 167.1)">AGND</text>
<text x="121.4" y="182.9">32K_N</text>
<text x="121.4" y="180.4">32K_P</text>
<text x="357.3" y="186.2" transform="rotate(-90 357.3 186.2)">S1</text>
<text x="357.3" y="201.4" transform="rotate(-90 357.3 201.4)">S2</text>
<text x="159.1" y="207.7" transform="rotate(-90 159.1 207.7)">GPIO8</text>
<text x="129.6" y="214.4" transform="rotate(-90 129.6 214.4)">VBAT_SENSE</text>
<text x="154.1" y="216.6" transform="rotate(-90 154.1 216.6)">S2_DRV</text>
<text x="258.3" y="216.3">S2_DRV</text>
<text x="71.6" y="235">32K_P</text>
<text x="71.6" y="245.1">32K_N</text>
</g>
<g font-size="1.6" fill="#0000c2">
<text x="210.9" y="76.2">RED</text>
<text x="210.8" y="139.7">const int ledPin = D7;</text>
<text x="256.5" y="243.9">S1_DRV = GPIO4, S2_DRV = GPIO6, VBAT_SENSE = GPIO3 (src/main.cpp, rev3 env)</text>
</g>
<g font-size="1.6" fill="#939391">
<text x="72.2" y="88.8">J1</text>
<text x="66.2" y="100.3">GPIO header</text>
</g>
<g font-size="1.5" fill="#840000">
<text x="301.6" y="265.6">Ported from EasyEDA Pro project ESP32C3CameraTrigger 2026-09-02 (rev with side-entry U4)</text>
<text x="301.6" y="274.3">File: openrz67.kicad_sch</text>
<text x="301.6" y="271.6">Sheet: /</text>
<text x="301.6" y="281.7">Size: User</text>
<text x="323.6" y="281.7">Date: 2026-09-15</text>
<text x="386.7" y="281.7">Rev: 3</text>
<text x="301.6" y="284.5">KiCad E.D.A. 10.0.6</text>
<text x="386.6" y="284.5">Id: 1/1</text>
</g>
<g font-size="1.3" fill="#840000">
<text x="35" y="12">1</text>
<text x="85" y="12">2</text>
<text x="135" y="12">3</text>
<text x="185" y="12">4</text>
<text x="235" y="12">5</text>
<text x="285" y="12">6</text>
<text x="335" y="12">7</text>
<text x="385" y="12">8</text>
<text x="104.6" y="29">GND</text>
<text x="130" y="29">VBUS</text>
<text x="239.2" y="29">ISET</text>
<text x="264.6" y="29">GND</text>
<text x="295.1" y="29">SW2</text>
<text x="320.5" y="29">SW1</text>
<text x="10.3" y="36">A</text>
<text x="42.4" y="32.1">VBUS</text>
<text x="148.1" y="35.3">BAT+</text>
<text x="148.4" y="32.8">VSYS</text>
<text x="197.3" y="32.8">VBUS</text>
<text x="320.8" y="34.1">VCC</text>
<text x="408.9" y="36">A</text>
<text x="104.6" y="41.7">GND</text>
<text x="130" y="41.7">BAT+</text>
<text x="147.5" y="37.9">STAT2</text>
<text x="149.1" y="40.4">GND</text>
<text x="197.3" y="40.4">ILIM_VSET</text>
<text x="197.3" y="37.9">ISET</text>
<text x="234.1" y="41.7">ILIM_VSET</text>
<text x="264.6" y="41.7">GND</text>
<text x="320.5" y="39.2">GND</text>
<text x="320.5" y="41.7">SW1</text>
<text x="320.5" y="36.6">SW2</text>
<text x="366.2" y="41.7">SW_SYS</text>
<text x="366.2" y="36.6">VCC</text>
<text x="366.2" y="39.2">GND</text>
<text x="149.1" y="43">GND</text>
<text x="197.3" y="43">TS_MR</text>
<text x="317.3" y="44.2">SW_SYS</text>
<text x="366.2" y="46.8">SW_SYS</text>
<text x="366.2" y="44.2">GND</text>
<text x="320.5" y="49.3">GND</text>
<text x="42.4" y="54.9">VBUS</text>
<text x="104.6" y="54.4">GND</text>
<text x="130" y="54.4">VSYS</text>
<text x="176.3" y="56.6" transform="rotate(-90 176.3 56.6)">GND</text>
<text x="237.3" y="54.4">TS_MR</text>
<text x="264.6" y="54.4">GND</text>
<text x="305.9" y="56.1" transform="rotate(-90 305.9 56.1)">SW_SYS</text>
<text x="99.4" y="64.3" transform="rotate(-90 99.4 64.3)">BAT_CELL</text>
<text x="118.6" y="65.8">BAT+</text>
<text x="330.7" y="62">GND</text>
<text x="356" y="62">SW_SYS</text>
<text x="368.8" y="62">GND</text>
<text x="394.1" y="62">SW_SYS</text>
<text x="103.3" y="70.9">GND</text>
<text x="152.2" y="67.1">VSYS</text>
<text x="178.2" y="67.1">LED_A</text>
<text x="197" y="67.1">LED_A</text>
<text x="224" y="67.1">STAT2</text>
<text x="319.2" y="67.1">VSYS</text>
<text x="319.2" y="72.2">SW_SYS</text>
<text x="330.7" y="74.7">GND</text>
<text x="356" y="74.7">VCC</text>
<text x="368.8" y="74.7">GND</text>
<text x="394.1" y="74.7">VCC</text>
<text x="107.7" y="79.5" transform="rotate(-90 107.7 79.5)">GND</text>
<text x="10.2" y="86">B</text>
<text x="408.8" y="86">B</text>
<text x="10.2" y="136">C</text>
<text x="408.8" y="136">C</text>
<text x="320.5" y="148.4">S1</text>
<text x="223.8" y="164.7" transform="rotate(-90 223.8 164.7)">SW_SYS</text>
<text x="10.2" y="186">D</text>
<text x="231.6" y="180.7">VBAT_SENSE</text>
<text x="357.3" y="183.9">S1</text>
<text x="408.8" y="186">D</text>
<text x="357.3" y="199.2">S2</text>
<text x="321.8" y="217">S2</text>
<text x="147.1" y="222.3" transform="rotate(-90 147.1 222.3)">S1_DRV</text>
<text x="10.3" y="236">E</text>
<text x="408.9" y="236">E</text>
<text x="10.3" y="286">F</text>
<text x="35" y="287.4">1</text>
<text x="85" y="287.4">2</text>
<text x="135" y="287.4">3</text>
<text x="185" y="287.4">4</text>
<text x="235" y="287.4">5</text>
<text x="285" y="287.4">6</text>
<text x="335" y="287.4">7</text>
<text x="385" y="287.4">8</text>
<text x="408.9" y="286">F</text>
</g>
<g font-size="1.3" fill="#a90000">
<text x="20.3" y="29.1">14</text>
<text x="39.9" y="29.1">1</text>
<text x="50.7" y="29.9" transform="rotate(-90 50.7 29.9)">1</text>
<text x="39.9" y="31.6">2</text>
<text x="39.9" y="34.2">3</text>
<text x="159.3" y="31.6">1</text>
<text x="159.3" y="34.2">2</text>
<text x="189.2" y="31.6">10</text>
<text x="189.8" y="34.2">9</text>
<text x="332" y="32.9">1</text>
<text x="332" y="35.4">2</text>
<text x="356.8" y="35.4">10</text>
<text x="39.9" y="36.7">4</text>
<text x="39.9" y="39.2">5</text>
<text x="39.9" y="41.8">6</text>
<text x="159.3" y="36.7">3</text>
<text x="159.3" y="39.2">4</text>
<text x="159.3" y="41.8">5</text>
<text x="189.8" y="41.8">6</text>
<text x="189.8" y="39.2">7</text>
<text x="189.8" y="36.7">8</text>
<text x="332" y="38">3</text>
<text x="332" y="40.5">4</text>
<text x="357.4" y="40.5">8</text>
<text x="357.4" y="38">9</text>
<text x="39.9" y="44.3">7</text>
<text x="39.9" y="46.9">8</text>
<text x="175.1" y="47.1" transform="rotate(-90 175.1 47.1)">11</text>
<text x="304.7" y="43.9" transform="rotate(-90 304.7 43.9)">1</text>
<text x="332" y="43">5</text>
<text x="357.4" y="45.6">6</text>
<text x="357.4" y="43">7</text>
<text x="39.3" y="51.9">10</text>
<text x="39.9" y="49.4">9</text>
<text x="331.4" y="48.1">11</text>
<text x="20.3" y="57">13</text>
<text x="39.3" y="54.5">11</text>
<text x="39.3" y="57">12</text>
<text x="94.5" y="64.6">1</text>
<text x="100.9" y="64.6">3</text>
<text x="111" y="64.6">2</text>
<text x="118" y="65.5" transform="rotate(-90 118 65.5)">1</text>
<text x="310.4" y="65.9">1</text>
<text x="94.5" y="69.7">2</text>
<text x="106.5" y="69.3" transform="rotate(-90 106.5 69.3)">1</text>
<text x="310.4" y="71">2</text>
<text x="140.2" y="111.6">4</text>
<text x="152.9" y="111.6">3</text>
<text x="140.2" y="116.7">1</text>
<text x="152.9" y="116.7">2</text>
<text x="26.5" y="132.8" transform="rotate(-90 26.5 132.8)">3</text>
<text x="31" y="142.1">1</text>
<text x="26.5" y="153.1" transform="rotate(-90 26.5 153.1)">2</text>
<text x="148.5" y="154.4" transform="rotate(-90 148.5 154.4)">1</text>
<text x="143.4" y="156.3" transform="rotate(-90 143.4 156.3)">33</text>
<text x="145.9" y="156.3" transform="rotate(-90 145.9 156.3)">32</text>
<text x="148.5" y="156.3" transform="rotate(-90 148.5 156.3)">31</text>
<text x="151" y="156.3" transform="rotate(-90 151 156.3)">30</text>
<text x="153.5" y="156.3" transform="rotate(-90 153.5 156.3)">29</text>
<text x="156.1" y="156.3" transform="rotate(-90 156.1 156.3)">28</text>
<text x="158.6" y="156.3" transform="rotate(-90 158.6 156.3)">27</text>
<text x="161.2" y="156.3" transform="rotate(-90 161.2 156.3)">26</text>
<text x="163.7" y="156.3" transform="rotate(-90 163.7 156.3)">25</text>
<text x="312.3" y="158.2" transform="rotate(-90 312.3 158.2)">1</text>
<text x="133.9" y="171.3">1</text>
<text x="133.9" y="173.9">2</text>
<text x="173.9" y="173.9">23</text>
<text x="173.9" y="171.3">24</text>
<text x="133.9" y="176.4">3</text>
<text x="133.9" y="178.9">4</text>
<text x="173.9" y="178.9">21</text>
<text x="173.9" y="176.4">22</text>
<text x="133.9" y="181.5">5</text>
<text x="133.9" y="184">6</text>
<text x="173.9" y="184">19</text>
<text x="173.9" y="181.5">20</text>
<text x="367.6" y="185.3">1</text>
<text x="133.9" y="186.6">7</text>
<text x="133.9" y="189.1">8</text>
<text x="173.9" y="189.1">17</text>
<text x="173.9" y="186.6">18</text>
<text x="367.6" y="187.8">2</text>
<text x="367.6" y="190.4">3</text>
<text x="81.8" y="196.7">1</text>
<text x="94.5" y="196.7">2</text>
<text x="367.6" y="192.9">4</text>
<text x="145.9" y="206.5" transform="rotate(-90 145.9 206.5)">9</text>
<text x="148.5" y="207.1" transform="rotate(-90 148.5 207.1)">10</text>
<text x="151" y="207.1" transform="rotate(-90 151 207.1)">11</text>
<text x="153.5" y="207.1" transform="rotate(-90 153.5 207.1)">12</text>
<text x="156.1" y="207.1" transform="rotate(-90 156.1 207.1)">13</text>
<text x="158.6" y="207.1" transform="rotate(-90 158.6 207.1)">14</text>
<text x="161.2" y="207.1" transform="rotate(-90 161.2 207.1)">15</text>
<text x="163.7" y="207.1" transform="rotate(-90 163.7 207.1)">16</text>
<text x="78.6" y="211.6" transform="rotate(-90 78.6 211.6)">1</text>
<text x="161.2" y="242" transform="rotate(-90 161.2 242)">1</text>
<text x="161.2" y="254.7" transform="rotate(-90 161.2 254.7)">2</text>
</g>
<g font-size="1.3" fill="#006464">
<text x="46" y="25.1">PWR_FLAG</text>
<text x="398.7" y="28.9">H1</text>
<text x="23.3" y="30.2">SHELL</text>
<text x="33.6" y="35.3">SBU2</text>
<text x="33.7" y="32.7">VBUS</text>
<text x="34.8" y="30.2">GND</text>
<text x="161.8" y="32.7">SYS</text>
<text x="161.8" y="35.3">BAT</text>
<text x="183.1" y="35.3">STAT1</text>
<text x="186.6" y="32.7">IN</text>
<text x="335.8" y="34">VOUT</text>
<text x="393.5" y="34">MountingHole</text>
<text x="34.8" y="40.3">DN2</text>
<text x="34.9" y="37.8">CC1</text>
<text x="161.8" y="37.8">STAT2</text>
<text x="161.8" y="40.3">CE</text>
<text x="179.1" y="40.3">ILIM/VSET</text>
<text x="184.6" y="37.8">ISET</text>
<text x="300" y="39.1">PWR_FLAG</text>
<text x="335.8" y="36.5">L2</text>
<text x="335.8" y="39.1">PGND</text>
<text x="335.8" y="41.6">L1</text>
<text x="350.8" y="41.6">VINA</text>
<text x="351" y="39.1">GND</text>
<text x="352.5" y="36.5">FB</text>
<text x="398.7" y="41.6">H2</text>
<text x="34.8" y="45.4">DN1</text>
<text x="34.9" y="42.9">DP1</text>
<text x="34.9" y="48">DP2</text>
<text x="161.8" y="42.9">GND</text>
<text x="176.2" y="44" transform="rotate(-90 176.2 44)">EP</text>
<text x="182.3" y="42.9">TS/MR</text>
<text x="335.8" y="44.1">VIN</text>
<text x="346.2" y="44.1">PS/SYNC</text>
<text x="352.4" y="46.7">EN</text>
<text x="393.5" y="46.7">MountingHole</text>
<text x="33.6" y="50.5">SBU1</text>
<text x="34.9" y="53">CC2</text>
<text x="335.8" y="49.2">EP</text>
<text x="23.3" y="58.1">SHELL</text>
<text x="33.7" y="55.6">VBUS</text>
<text x="34.8" y="58.1">GND</text>
<text x="90.8" y="65.7">1</text>
<text x="103.4" y="65.7">D</text>
<text x="108.5" y="65.7">S</text>
<text x="115.8" y="60.7">PWR_FLAG</text>
<text x="90.8" y="70.8">2</text>
<text x="107.6" y="66.8" transform="rotate(-90 107.6 66.8)">G</text>
<text x="306.7" y="67">1</text>
<text x="306.7" y="72.1">2</text>
<text x="25.4" y="143.2">SIG</text>
<text x="27.6" y="139.2" transform="rotate(-90 27.6 139.2)">GND</text>
<text x="27.6" y="149.4" transform="rotate(-90 27.6 149.4)">GND</text>
<text x="143.7" y="149.6">PWR_FLAG</text>
<text x="144.5" y="159.4" transform="rotate(-90 144.5 159.4)">EP</text>
<text x="147" y="161.7" transform="rotate(-90 147 161.7)">VDDA</text>
<text x="149.6" y="161.7" transform="rotate(-90 149.6 161.7)">VDDA</text>
<text x="152.1" y="163.5" transform="rotate(-90 152.1 163.5)">XTAL_P</text>
<text x="154.6" y="163.5" transform="rotate(-90 154.6 163.5)">XTAL_N</text>
<text x="157.2" y="162.9" transform="rotate(-90 157.2 162.9)">U0TXD</text>
<text x="159.7" y="163.2" transform="rotate(-90 159.7 163.2)">U0RXD</text>
<text x="162.3" y="163.8" transform="rotate(-90 162.3 163.8)">GPIO19</text>
<text x="164.8" y="163.8" transform="rotate(-90 164.8 163.8)">GPIO18</text>
<text x="136.4" y="172.4">LNA_IN</text>
<text x="168.8" y="172.4">SPIQ</text>
<text x="136.4" y="175">VDD3P3</text>
<text x="136.4" y="177.5">VDD3P3</text>
<text x="166.6" y="177.5">SPICLK</text>
<text x="168.9" y="175">SPID</text>
<text x="136.4" y="180">XTAL_32K_P</text>
<text x="136.4" y="182.6">XTAL_32K_N</text>
<text x="136.4" y="185.1">GPIO2</text>
<text x="166.5" y="180">SPICS0</text>
<text x="167.4" y="182.6">SPIWP</text>
<text x="167.6" y="185.1">SPIHD</text>
<text x="136.4" y="187.7">CHIP_EN</text>
<text x="136.4" y="190.2">GPIO3</text>
<text x="161.1" y="190.2">VDD3P3_CPU</text>
<text x="165.6" y="187.7">VDD_SPI</text>
<text x="370.1" y="186.4">1</text>
<text x="370.1" y="188.9">2</text>
<text x="370.1" y="191.5">3</text>
<text x="370.1" y="194">4</text>
<text x="147" y="204" transform="rotate(-90 147 204)">MTMS</text>
<text x="149.6" y="204" transform="rotate(-90 149.6 204)">MTDI</text>
<text x="152.1" y="204" transform="rotate(-90 152.1 204)">VDD3P3_RTC</text>
<text x="154.6" y="204" transform="rotate(-90 154.6 204)">MTCK</text>
<text x="157.2" y="204" transform="rotate(-90 157.2 204)">MTDO</text>
<text x="159.7" y="204" transform="rotate(-90 159.7 204)">GPIO8</text>
<text x="162.3" y="204" transform="rotate(-90 162.3 204)">GPIO9</text>
<text x="164.8" y="204" transform="rotate(-90 164.8 204)">GPIO10</text>
<text x="73.9" y="206.7">PWR_FLAG</text>
</g>
<g font-size="1.3" fill="#a5a4a2">
<text x="66.6" y="90">1</text>
<text x="66.6" y="92.6">2</text>
<text x="66.6" y="95.1">3</text>
</g>
<g font-size="1.3" fill="#939391">
<text x="69.6" y="91.1">Pin_1</text>
<text x="69.6" y="93.7">Pin_2</text>
<text x="69.6" y="96.2">Pin_3</text>
</g>
<g font-size="1" fill="#006464">
<text x="117.8" y="24.2">C20</text>
<text x="252.4" y="25.2">R11</text>
<text x="49.5" y="35.8">R9</text>
<text x="117.8" y="36.9">C21</text>
<text x="63.5" y="51">R10</text>
<text x="117.8" y="49.6">C22</text>
<text x="343.8" y="57.2">C23</text>
<text x="166" y="63.3">R18</text>
<text x="343.8" y="69.9">C24</text>
<text x="55.9" y="141.2">L1</text>
<text x="146" y="146.2">C5</text>
<text x="272.4" y="147.4">R21</text>
<text x="69.8" y="181.8">C4</text>
<text x="81.3" y="181.8">C3</text>
<text x="194.3" y="197">C6</text>
<text x="273.6" y="216">R22</text>
<text x="144.8" y="241.5">C7</text>
</g>
</svg>
